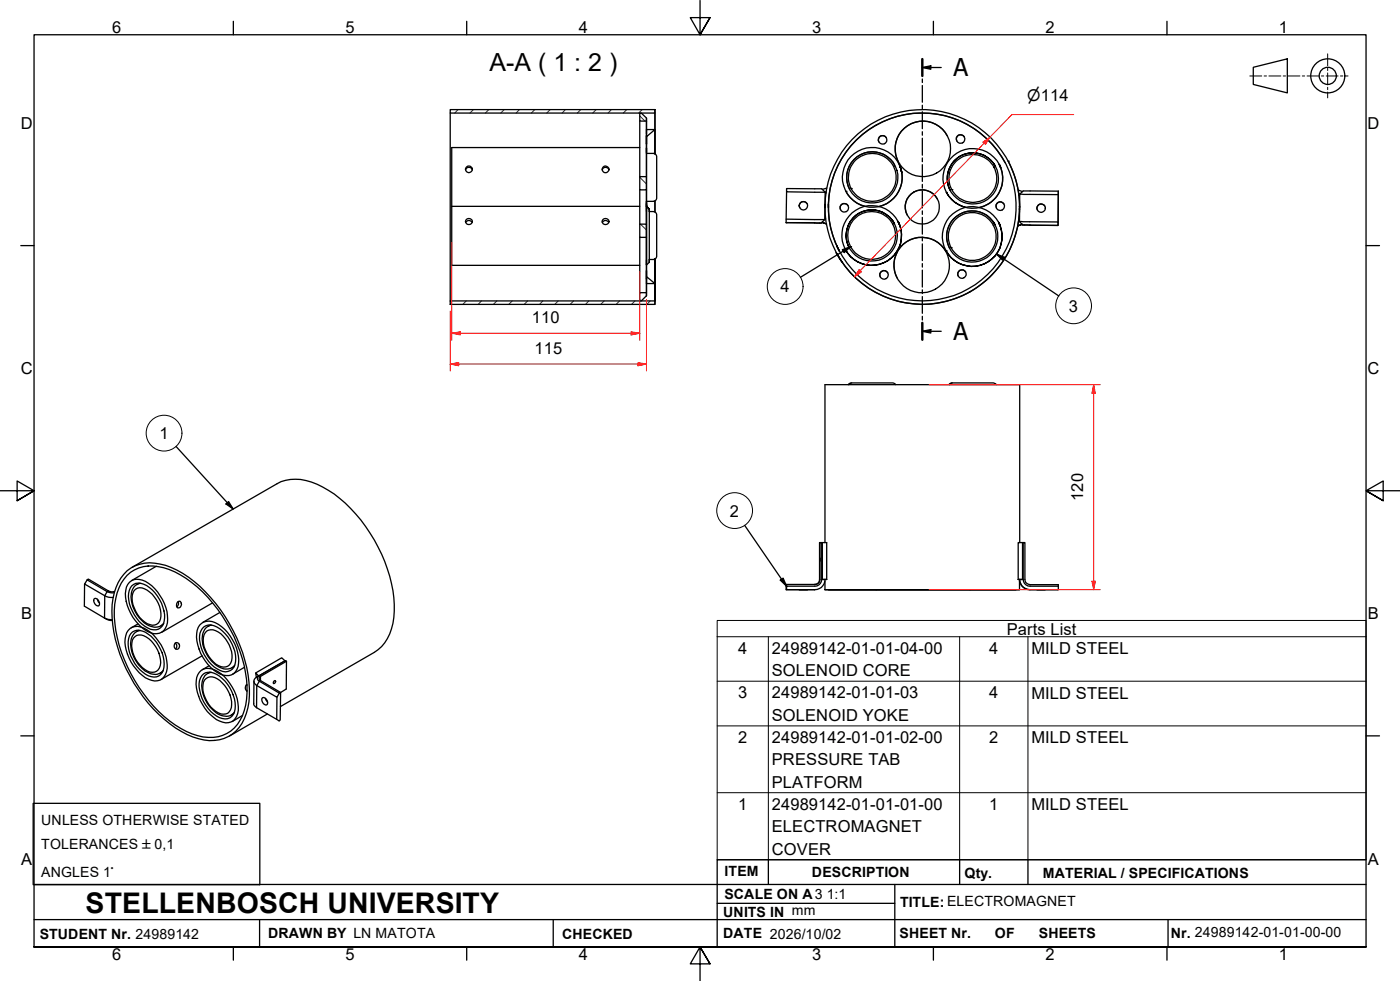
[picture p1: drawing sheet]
<svg xmlns="http://www.w3.org/2000/svg" width="410mm" height="287mm" viewBox="0 0 410 287" stroke-linecap="round" stroke-linejoin="round" font-family="sans-serif">
<!-- layer: Hatch -->
<g fill="none" stroke="#1e1e47" stroke-width=".29">
<path d="M134.1 32.1l-.9 1M138.6 32.1l-1 1M143.1 32.1l-1 1M147.6 32.1l-1 1M152.1 32.1l-1 1M156.6 32.1l-1 1M161.1 32.1l-1 1M165.5 32.1l-.9 1M170.1 32.1l-1.1 1M174.6 32.1l-1.1 1M179 32.1l-.9 1M183.5 32.1l-1 1"/>
<path d="M187.3 33.9l1.5 1.5M188 32.1l-1 1M191.8 32.8l-.3 .3M187.3 51.9l2 2M187.5 65.6l1.8 1.7M132 88.1l-.2 .2M136.5 88.1l-1 1M141 88.1l-1 1M145.5 88.1l-1 1M150 88.1l-1 1M154.5 88.1l-1 1M158.9 88.1l-.9 1"/>
<path d="M163.4 88.1l-1 1M168 88.1l-1.1 1M172.4 88.1l-1 1M176.9 88.1l-1 1M181.4 88.1l-1 1M185.9 88.1l-1 1M187.3 87.8l.3 .3M190.4 88.1l-1 1"/>
</g>
<!-- layer: Visible Edges(ISO) -->
<g fill="none" stroke="#000" stroke-width=".38">
<path d="M131.8 32.1h60v1h-60zM131.8 33.1v55M187.3 33.1h.5l1.5 1.5v.8h-2zM187.3 35.4v16.3M189.3 35.4v16.3M189.3 39.7v2.5zM189.3 34.6v4.6M189.3 37.9h2.5l-2.5 2.1zM191.8 32.1v12.9v-11.9M191.8 37.9l-.1 7.1M277.4 39.8a8.1 8.1 0 0 0-11-3.4 8.1 8.1 0 0 0-3.4 11M136.3 49.7a1.02 1.02 0 0 1 1-.7 1.02 1.02 0 0 1 1 .7"/>
<path d="M176.3 49.7a1.02 1.02 0 0 1 1-.7 1.02 1.02 0 0 1 1 .7M187.3 51.7h2v3.9h-2zM187.3 55.6v10M187.3 43.2h-55v34.5h55M189.3 55.6v10M189.3 59.6v.8zM189.3 58.9v1.5M189.3 44.7v-1.4v17.2M189.3 40v4.9h2a1.41 1.41 0 0 1 1 1.9v10.6a1.27 1.27 0 0 1-1 1.5h-2M191.8 58.8v3.3M230.3 55.2l10.3 .1 1 1-11.3-.2zM230.3 56.1l-.1 8"/>
<path d="M236.3 59.6a1.22 1.22 0 0 0-1.6-.5 1.22 1.22 0 0 0-.5 1.7M241.6 59.8v.3zM241.6 56.3v3.8M241.6 56.3l.2 .2M242.1 55.1l-1.3 .3M242.6 59.8v1zM247.7 56a8.5 8.5 0 0 0 5.5 4.4M259.5 40.3a1.26 1.26 0 0 0-1.7-.5 1.26 1.26 0 0 0-.5 1.7M262 48.4a7.5 7.5 0 0 0-10.1-3.1 7.5 7.5 0 0 0-3.1 10.1M263.1 47.8a8.8 8.8 0 0 1-5.7 12.7M263.5 48.6l.5 2zM274.4 58.2a5 5 0 0 0-6.7-2 5 5 0 0 0-2.1 6.7"/>
<path d="M277.1 56.3a8.8 8.8 0 0 1 7.5-12.9 8.8 8.8 0 0 1 8.1 12.5 8.8 8.8 0 0 1-14.9 1.5l-.7-1.1a8.8 8.8 0 0 0 5.6 4.4M282.4 40.1a1.26 1.26 0 0 0-1.7-.5 1.26 1.26 0 0 0-.5 1.7M291.5 48.7l-.5-.9a7.5 7.5 0 0 1-4.1 11.7 7.5 7.5 0 0 1-9.5-7.9 7.5 7.5 0 0 1 10.6-6.2 8.1 8.1 0 0 1 3.5 3.3 7.5 7.5 0 0 0-10.2-3.1 7.5 7.5 0 0 0-3 10.2M292.6 48.1l.4 .9zM292.6 48.1a8.7 8.7 0 0 1-5.8 12.6M294 59.8a1.25 1.25 0 0 0-1.7-.6 1.25 1.25 0 0 0-.5 1.7M294.3 47.6a27.5 27.5 0 0 0-37.2-11.3 27.5 27.5 0 0 0-11.4 37.2M295.2 47.2a30.3 30.3 0 0 1 2.9 8.4M298.6 56.8l-.1 8 11.3 .2v1l-8.3-.1M299.4 56.1l-1.3-.5 .2 1.5 .3-.3-.3 .3 .3 3.5M309.9 56v1l-11.3-.2M309.9 56l-10.3-.1-1 .9"/>
<path d="M309.9 56l-.1 10-8.3-.1M309.9 57l-.1 8M136.3 65.1a1.08 1.08 0 0 1 1.9 0M176.3 65.1a1.08 1.08 0 0 1 1.9 0M187.3 65.6h2v3.9h-2zM187.3 69.5v16.2M189.3 69.5v16.2M189.3 79.2v2.5zM189.3 60.5v17v-1.4M189.3 60.5v1.4M189.3 77.5v3.5M189.3 60.5v17"/>
<path d="M189.3 60.4l.8 .8-.8-.7M190.1 61.2h.1M190.1 61.2v.7h1.2a1.71 1.71 0 0 1 1 2.2v10.3a1.35 1.35 0 0 1-1 1.6h-1.2v.8zM190.1 76.8l-.8 .7M191.7 75.8l.1 7.2M238.5 65.2l2 .1M241.6 60.4l-.1 3.9-11.3-.2v1.1h8.3M241.6 60.4v.4zM241.7 64l-1 1.1 1.3 .4-1.3-.4-.2 .2M244.9 74l.3 .6-.3-.6M245 71.8l.7 1.7zM245.2 74.6l1.4 2.1z"/>
<path d="M248.3 60.2a1.26 1.26 0 0 0-1.7-.5 1.26 1.26 0 0 0-.5 1.7M260 79.9a1.25 1.25 0 0 0-1.7-.5 1.25 1.25 0 0 0-.6 1.6M261.9 65.4l-.6-.9a7.5 7.5 0 0 1-4.8 11.8 7.5 7.5 0 0 1-8.4-9.6 7.5 7.5 0 0 1 12.3-3.2l1.5 1.9a7.5 7.5 0 0 0-10.2-3.1 7.5 7.5 0 0 0-3.1 10.2M263 64.8l.4 .9zM263 64.8a8.7 8.7 0 0 1-3.7 11.9 8.7 8.7 0 0 1-11.8-3.7 8.7 8.7 0 0 0 14.7 1.2 8.7 8.7 0 0 0-5-13.8 8.7 8.7 0 0 0-10.6 10.2l.9 2.4M277.1 73.7a8.1 8.1 0 0 0-11.1-3.3 8.1 8.1 0 0 0-3.3 11M282.8 79.6a1.25 1.25 0 0 0-1.7-.5 1.25 1.25 0 0 0-.6 1.7M291.3 65.7a7.5 7.5 0 0 0-10.1-3.1 7.5 7.5 0 0 0-3.1 10.1M292.4 65.1l.4 1-.4-1a8.7 8.7 0 0 1-3.6 11.8 8.7 8.7 0 0 1-11.8-3.5 8.7 8.7 0 0 0 14.6 1.1 8.7 8.7 0 0 0-4.9-13.8 8.7 8.7 0 0 0-10.6 10.2l.9 2.5M292.4 65.1l.4 1zM298.5 61v.4M298.5 60.3v.5z"/>
<path d="M298.5 61.2l-.2 3.4M299.3 65.7l-1.3 .4 1.3-.4-1-1.1a28.5 28.5 0 0 1-23.3 24.1 28.5 28.5 0 0 1-30.1-14.7M299.3 65.7l.2 .2M299.5 65.9h2M305.9 60.3a1.22 1.22 0 0 0-1.6-.5 1.22 1.22 0 0 0-.5 1.7M131.8 88.1h60v1h-60zM187.3 85.7h2v.9l-1.5 1.5h-.5zM189.3 81.8v4.8M189.3 81l2.5 2h-2.5zM191.8 88.1v-12.3v13.3M248.5 112.6a2.95 2.95 0 0 1 2.8-.5h9.4a1.53 1.53 0 0 1 1.6 .5M249.4 112.1l-1.1 .5"/>
<path d="M278 112.6l.2-.3a14.3 14.3 0 0 1 5.3-.2h2a20.6 20.6 0 0 1 6 .2l.2 .3M278.8 112.1l-1 .5M240.1 158.8l-.1 10.8a1.37 1.37 0 0 1-1.5 1.5M240.6 158.8h-.5v10.8a1.38 1.38 0 0 1-1.5 1.5h-8.3M240.8 158.8h-.2v10.8a2 2 0 0 1-2 2h-8.3v1h8.3a2.98 2.98 0 0 0 3-3M240.8 158.8h1.3v10.8M240.8 158.8v10.8M241.6 158.8v-46.2h57v46.2M299.4 158.8h.2v10.8a2 2 0 0 0 2 2h8.3M299.6 158.8h.5v10.8a1.46 1.46 0 0 0 1.5 1.5h8.3v.5M24.8 171l-.1 6.4 5.9 3.5M25.5 169.7l-.7 1.3 6.4 3.6 1.9 .3"/>
<path d="M25.5 169.7l5.9 3.5 .9 .3h1.2M25.5 169.7l.3-.2 5.9 3.5 .9 .2 .9-.1M27.7 175.2a1.43 1.43 0 0 1 1.2 2.2 1.46 1.46 0 0 1-1.2-2.2zM28.5 175.4l.6 1.1M37.2 168.4a10.6 10.6 0 0 1 10.7-2.2 32.9 32.9 0 0 1 17.2 14.1 38.9 38.9 0 0 1 7.1 24.4 12.4 12.4 0 0 1-5.8 10 13.1 13.1 0 0 1-11.8-.6 40.2 40.2 0 0 1-18.2-21 32.1 32.1 0 0 1-2.5-18 13.6 13.6 0 0 1 3.3-6.7zM37.2 167.1a11.6 11.6 0 0 1 11.3-1.6 34.5 34.5 0 0 1 16.1 13 41.3 41.3 0 0 1 8.3 26.9 12.3 12.3 0 0 1-7.3 10.8 15 15 0 0 1-12.5-2.1 44.1 44.1 0 0 1-19.3-27 25.1 25.1 0 0 1 .8-16.6l.8-1.3zM37.9 170.4a4.2 4.2 0 0 1 5.6 .4 12.5 12.5 0 0 1 5.3 12.4 3.6 3.6 0 0 1-5.6 1.7 13.2 13.2 0 0 1-6.4-12.1l.2-1zM38.5 171.5a3.8 3.8 0 0 1 5.3 .5 11 11 0 0 1 4.3 9.8 2.97 2.97 0 0 1-4.8 2 11.3 11.3 0 0 1-5.6-10.1zM38.7 166.1l42.4-24.5a13 13 0 0 1 11.7 .1 37.9 37.9 0 0 1 16.8 16.4 37.7 37.7 0 0 1 5.5 24.3 12.7 12.7 0 0 1-5.5 8.6l-27.5 15.8M40.8 170.7a4.5 4.5 0 0 0-2.2 5.7 9.1 9.1 0 0 0 6.5 7.2l1.6-.2 1.1-.6M45.8 165.7l-7.3 4.2M51.9 176.3a.7 .7 0 0 1 1-.2 .7 .7 0 0 1 .2 .9 .99 .99 0 0 1-1.1 .9l-.3-.5z"/>
<path d="M52.1 176.1l.2 .8-.5 .7M62.2 176.5l-14.9 8.6M64.4 179.3l-5 2.9M230.2 172.6h.1M230.3 171.6l-.1-.5v1.5h8.4M234 172.6h2.5zM240 163.3v1zM240.8 169.6h1.3zM241.6 172.6h56.9zM241.6 170.1v2.5M242.6 172.6h54.9zM298.1 169.6h1.3z"/>
<path d="M298.1 169.6v-10.8h1.3v10.8M298.5 170.1a3.1 3.1 0 0 0 3 2.5h8.4M298.5 169.6v3M298.6 169.6a2.98 2.98 0 0 0 3 3h8.3v-1M303.6 172.6h2.5zM30.6 180.9l2.2 .5M30.6 180.9l1.1 .6 1.2 .1M37.5 184.5a3.8 3.8 0 0 1 5.5-.1 12.9 12.9 0 0 1 5.8 12.2 3.4 3.4 0 0 1-5.3 2.2 13.2 13.2 0 0 1-6.9-11.8l.5-1.8zM38.8 185a4 4 0 0 1 4.6 .6 11 11 0 0 1 4.4 10.6 2.92 2.92 0 0 1-4.4 1.6 11.3 11.3 0 0 1-5.7-10.8l.2-.9zM40.4 182.6l-2 1.2M40.6 184.5a4.6 4.6 0 0 0-2.1 5.8 8.9 8.9 0 0 0 6.5 7.1h1l1.6-.8M51.3 188.2a1.1 1.1 0 0 1 .1 1.7"/>
<path d="M51.4 188.2a.94 .94 0 0 1 1.2 .8 .94 .94 0 0 1-1.1 1 1.13 1.13 0 0 1-.1-1.8zM58.4 196.8a3.8 3.8 0 0 1 5.4-.2 12.9 12.9 0 0 1 5.8 12.3 3.5 3.5 0 0 1-5.3 2.2 13 13 0 0 1-6.7-12.8zM58.5 183a4 4 0 0 1 5.4-.2 13 13 0 0 1 5.8 12.3 3.5 3.5 0 0 1-5.2 2.2 13 13 0 0 1-6.8-12.8zM59.1 197.8a3.5 3.5 0 0 1 5.1 .1 11 11 0 0 1 4.4 10.5 2.92 2.92 0 0 1-4.3 1.7 11 11 0 0 1-5.9-10.9zM59.2 192l-12 6.9M59.2 184a3.2 3.2 0 0 1 4.3-.5 11 11 0 0 1 5.3 11.1 3.2 3.2 0 0 1-5.2 1.2 11.1 11.1 0 0 1-5.1-10.4zM61.2 194.9l-2 1.1M61.5 196.7a4.6 4.6 0 0 0-2.2 5.8 9.3 9.3 0 0 0 6 7.1h1.6l1.6-.7M61.6 183a4.6 4.6 0 0 0-2.2 5.7 9.4 9.4 0 0 0 6.6 7.1l1.5-.1 1.1-.6M71.6 195.3l-3.5 2.1M74.4 199.4l-.1 6.5a1.4 1.4 0 0 0 .8 1.3l6.6 3.8 .3-.2 .2-8.1-.4 .2M74.9 197l.9 .9-.7 .4z"/>
<path d="M74.9 197l7.6-4.5 .9 .9-7.6 4.5M75.2 198.2a1.33 1.33 0 0 0-.9 1.2 1.33 1.33 0 0 0 .9 1.3l5.9 3.4 .7-1.2M80.3 199.3h.3v.4l-.5 .4zM83.6 193.4l-7.7 4.4a.87 .87 0 0 0-.5 .8 .87 .87 0 0 0 .5 .8l5.9 3.5M83.6 193.4l.3 .2-7.6 4.4a.65 .65 0 0 0-.4 .6 .65 .65 0 0 0 .4 .6l5.9 3.5 1.6-1 .1-8.1M83.6 193.4h-.2M71 209.4l-3 1.8M72.1 200.5l.2 .1M72.3 200.4a1.15 1.15 0 0 0 0 1.9M72.3 202.1l-.1 .2M76.9 204.2a1.4 1.4 0 0 1 1.2 2.1 1.4 1.4 0 0 1-1.2-2.1zM77.7 204.4l.7 1.1"/>
<path d="M78.2 205l-.2 .1M78.3 209l-11.1 6.5M81.1 204.1l-.1 6.5"/>
<circle cx="137.3" cy="49.6" r=".98"/>
<circle cx="177.3" cy="49.6" r=".99"/>
<circle cx="255.4" cy="51.9" r="7.5"/>
<circle cx="255.4" cy="51.9" r="7"/>
<circle cx="255.4" cy="51.9" r="8.7"/>
<circle cx="258.4" cy="40.9" r="1.27"/>
<circle cx="270.2" cy="43.6" r="8.1"/>
<circle cx="281.3" cy="40.7" r="1.24"/>
<circle cx="284.8" cy="52.2" r="7"/>
<circle cx="137.3" cy="64.8" r=".96"/>
<circle cx="177.3" cy="64.8" r=".96"/>
<circle cx="235.2" cy="60.2" r="1.24"/>
<circle cx="247.2" cy="60.8" r="1.25"/>
<circle cx="255.2" cy="68.9" r="7"/>
<circle cx="269.9" cy="77.6" r="8.1"/>
<circle cx="270" cy="60.6" r="27.5"/>
<circle cx="270" cy="60.6" r="5"/>
<circle cx="270.1" cy="60.6" r="28.5"/>
<circle cx="284.7" cy="69.2" r="7.5"/>
<circle cx="284.7" cy="69.2" r="7"/>
<circle cx="292.9" cy="60.3" r="1.24"/>
<circle cx="304.8" cy="60.9" r="1.22"/>
<circle cx="258.9" cy="80.5" r="1.25"/>
<circle cx="281.6" cy="80.2" r="1.25"/>
</g>
<g fill="#000">
<circle cx="241.6" cy="56.3" r=".19"/>
<circle cx="247.7" cy="56" r=".19"/>
<circle cx="249.2" cy="55.2" r=".19"/>
<circle cx="261.6" cy="48.7" r=".19"/>
<circle cx="263.1" cy="47.8" r=".19"/>
<circle cx="277.1" cy="56.3" r=".19"/>
<circle cx="278.7" cy="55.5" r=".19"/>
<circle cx="292.6" cy="48.1" r=".19"/>
<circle cx="295.2" cy="47.2" r=".19"/>
<circle cx="189.3" cy="60.4" r=".19"/>
<circle cx="230.2" cy="65.2" r=".19"/>
<circle cx="244.9" cy="74" r=".19"/>
<circle cx="247.5" cy="73" r=".19"/>
<circle cx="249" cy="72.2" r=".19"/>
<circle cx="263" cy="64.8" r=".19"/>
<circle cx="277" cy="73.4" r=".19"/>
<circle cx="278.5" cy="72.5" r=".19"/>
<circle cx="290.8" cy="65.9" r=".19"/>
<circle cx="292.4" cy="65.1" r=".19"/>
<circle cx="301.5" cy="65.9" r=".19"/>
</g>
<!-- layer: Visible Tangent Edges(ISO) -->
<g fill="none" stroke="#000" stroke-width=".38">
<path d="M31.7 173l-.3 .2-.7 1.2-.1 6.5M39.2 172.9a2.64 2.64 0 0 1 3.9-.2 8.3 8.3 0 0 1 3.6 9.2 2.54 2.54 0 0 1-3.6 .7 8.8 8.8 0 0 1-4.2-9zM41.1 170.8l-1 .3M39.5 186.4a3.1 3.1 0 0 1 4.1 .6 9.1 9.1 0 0 1 3.3 7.8 2.59 2.59 0 0 1-1.9 2 2.59 2.59 0 0 1-2.6-.8 8.7 8.7 0 0 1-3.7-8.5zM41 184.5l-1 .4M47.8 196.2l-.8 .8M47.9 182.4l-.8 .8M59.9 199.1a2.63 2.63 0 0 1 3.7-.4 9.2 9.2 0 0 1 4.2 8.4 2.37 2.37 0 0 1-3.9 1.6 8.8 8.8 0 0 1-4.3-9zM60.5 184.7a3.4 3.4 0 0 1 4.1 .8 9 9 0 0 1 3.2 7.9 2.42 2.42 0 0 1-3.9 1.4 8.8 8.8 0 0 1-4.1-9zM61.8 196.8l-1 .3M62 183l-1 .3M68.7 194.7l-.8 .8"/>
<path d="M75.2 198.2l.7-.4 .4 .2v1.2l-1.1 1.5-.1 6.5M68.6 208.5l-.8 .7"/>
</g>
<!-- layer: Section View Lines(ISO) -->
<g fill="none" stroke="#000" stroke-width=".38">
<path d="M270.1 19.8l2.4-.5v1zM270.1 17.3v4.9M270.1 19.8h5.5M270.1 23.1v1M270.1 25v4.9M270.1 30.8v1.1M270.1 32.7v5M270.1 38.6v1M270.1 40.5v4.9M270.1 46.2v1.1M270.1 48.2v4.9M270.1 54v1.1"/>
<path d="M270.1 55.9v4.9M270.1 61.7v1.1M270.1 63.6v4.9M270.1 69.4v1.1M270.1 71.4v4.9M270.1 77.2v1M270.1 79.1v4.9M270.1 97l2.4-.5v1zM270.1 84.9v1M270.1 86.8v4.9M270.1 92.6v1.1M270.1 94.5v5"/>
<path d="M270.1 97h5.5"/>
</g>
<path d="M270.1 17.3v4.9M270.1 94.5v5" fill="none" stroke="#000" stroke-width=".7"/>
<path d="M270.1 19.8l2.4-.5v1zM270.1 97l2.4-.5v1z" fill="#000"/>
<!-- layer: Symbols(ISO) -->
<path d="M210 186.4v-4.8h190v4.8M210 186.4v65.3h190v-65.3M210 186.4h190M210 199.4h190M225 186.4v65.3M281 186.4v65.3M301 186.4v65.3M210 212.5h190M210 232h190" fill="none" stroke="#000" stroke-width=".29"/>
<!-- layer: Border_0 -->
<g fill="none" stroke="#000" stroke-width=".38">
<path d="M68.3 6.2v4M136.7 6.2v4M205 .1v10.1l-2.9-5h5.8l-2.9 5 2.9-5M273.3 6.2v4M341.7 6.2v4M6.1 71.9h3.9M400 71.9h3.9M0 143.7h10l-5-2.9v5.8l5-2.9-5 2.9M410 143.7h-10l5-2.9v5.8l-5-2.9 5 2.9M6.1 215.4h3.9M400 215.4h3.9M10 277.2v-267h390v267h-390h390"/>
<path d="M68.3 277.2v3.9M136.7 277.2v3.9M273.3 277.2v3.9M341.7 277.2v3.9M207.9 282.1l-2.9-4.9 2.9 4.9h-5.8l2.9-4.9v10"/>
</g>
<!-- layer: Sketch Geometry(ISO) -->
<g fill="none" stroke="#000" stroke-width=".38">
<path d="M367 19.7l9.9-2.5v10l-9.9-2.5zM132.3 60.4h55M9.7 235.2h66.4v23.8h-66.4zM10 258.9h390M225 251.7v7.2M262 258.9v18.3M281 251.7v7.2M301 251.7v7.2M400 251.7h-190v25.5M10 277.2h390M10 269.2h390M76 269.2v8"/>
<path d="M162 269.2v8M210 264.4h52M342 269.2v8"/>
<circle cx="388.8" cy="22.2" r="5"/>
<circle cx="388.8" cy="22.2" r="2.51"/>
</g>
<g fill="none" stroke="#000" stroke-width=".29">
<path d="M388.7 15.8v3.5M388.7 20v.7M366 22.2h3.4M370.1 22.2h.7M371.5 22.2h3.5M375.7 22.2h.7M377.1 22.2h3.5M381.3 22.2h.7M382.7 22.2h3.5M386.9 22.2h.7M388.3 22.2h3.5M388.7 21.4v3.4"/>
<path d="M388.7 25.5v.7M388.7 26.9v1.8M392.5 22.2h.7M393.9 22.2h.8"/>
</g>
<!-- layer: Dimensions(ISO) -->
<path d="M132.3 97.6h2.5" fill="none" stroke="#f00" stroke-width=".29"/>
<path d="M132.3 97.6l2.5-.5v1z" fill="#f00"/>
<path d="M132.3 97.6l2.5-.5v1zM184.8 97.6h2.5" fill="none" stroke="#f00" stroke-width=".29"/>
<path d="M184.8 97.1l2.5 .5-2.5 .5z" fill="#f00"/>
<path d="M132.3 70.9v28.7M187.3 79.6v20M134.8 97.6h50M184.8 97.1l2.5 .5-2.5 .5zM131.8 106.6h2.5" fill="none" stroke="#f00" stroke-width=".29"/>
<path d="M131.8 106.6l2.5-.5v1z" fill="#f00"/>
<path d="M131.8 106.6l2.5-.5v1zM186.8 106.6h2.5" fill="none" stroke="#f00" stroke-width=".29"/>
<path d="M186.8 106.1l2.5 .5-2.5 .5z" fill="#f00"/>
<path d="M289.9 40.1l-1.7 1.8M131.8 91.1v17.5M189.3 87.7v20.9M134.3 106.6h52.5M186.8 106.1l2.5 .5-2.5 .5z" fill="none" stroke="#f00" stroke-width=".29"/>
<path d="M287.8 41.6l2.1-1.5-1.4 2.2z" fill="#f00"/>
<path d="M287.8 41.6l2.1-1.5-1.4 2.2zM251.9 79.2l-1.7 1.8" fill="none" stroke="#f00" stroke-width=".29"/>
<path d="M251.6 78.9l.7 .7-2.1 1.4z" fill="#f00"/>
<path d="M314.4 33.5h-18.1l-6.4 6.6M288.2 41.9l-36.3 37.3M251.6 78.9l.7 .7-2.1 1.4zM320.2 112.6v2.5" fill="none" stroke="#f00" stroke-width=".29"/>
<path d="M320.2 112.6l.5 2.5h-1z" fill="#f00"/>
<path d="M320.2 112.6l.5 2.5h-1zM320.2 170.1v2.5" fill="none" stroke="#f00" stroke-width=".29"/>
<path d="M319.7 170.1h1l-.5 2.5z" fill="#f00"/>
<path d="M272 112.6h50.2M320.2 115.1v55M272 172.6h50.2M319.7 170.1h1l-.5 2.5z" fill="none" stroke="#f00" stroke-width=".29"/>
<!-- layer: Symbols(ISO) -->
<path d="M246.6 73.1l2.4-.9-1.8 1.7zM249 72.2l-14.6 9M291.8 74.4l2.3 .9-.5 .9zM291.8 74.4l18.2 12.2M51.6 130.7l16.7 18.3M66.2 147.5l.7-.7 1.4 2.2zM218.1 153.8l12.2 17.8M228.5 169.8l.8-.6 1 2.4z" fill="none" stroke="#000" stroke-width=".38"/>
<path d="M246.6 73.1l2.4-.9-1.8 1.7zM291.8 74.4l2.3 .9-.5 .9zM66.2 147.5l.7-.7 1.4 2.2zM228.5 169.8l.8-.6 1 2.4z" fill="#000"/>
<g fill="none" stroke="#000" stroke-width=".29">
<circle cx="229.9" cy="83.9" r="5.2"/>
<circle cx="314.4" cy="89.5" r="5.2"/>
<circle cx="48" cy="126.8" r="5.2"/>
<circle cx="215.1" cy="149.5" r="5.2"/>
</g>
<text font-size="8.3" x="25.1" y="267.2">STELLENBOSCH UNIVERSITY</text>
<text font-size="7.3" x="143.3" y="20.8">A-A ( 1 : 2 )</text>
<g font-size="7.2">
<text x="279.1" y="22.4">A</text>
<text x="279.1" y="99.6">A</text>
</g>
<g font-size="4.8">
<text x="32.8" y="9.7">6</text>
<text x="101.2" y="9.7">5</text>
<text x="169.5" y="9.7">4</text>
<text x="237.8" y="9.7">3</text>
<text x="306.1" y="9.7">2</text>
<text x="374.5" y="9.7">1</text>
<text x="6.1" y="37.8">D</text>
<text x="400.4" y="37.8">D</text>
<text x="228.5" y="85.6">4</text>
<text x="155.7" y="94.5">110</text>
<text x="313" y="91.3">3</text>
<text x="156.5" y="103.5">115</text>
<text x="6.1" y="109.6">C</text>
<text x="400.4" y="109.6">C</text>
<text x="46.7" y="128.6">1</text>
<text x="317.1" y="146.7" transform="rotate(-90 317.1 146.7)">120</text>
<text x="213.7" y="151.2">2</text>
<text x="6.2" y="181.3">B</text>
<text x="294.8" y="185.8">Parts List</text>
<text x="400.5" y="181.3">B</text>
<text x="216.2" y="191.4">4</text>
<text x="226" y="191.4">24989142-01-01-04-00</text>
<text x="289.6" y="191.4">4</text>
<text x="302" y="191.4">MILD STEEL</text>
<text x="226" y="197.9">SOLENOID CORE</text>
<text x="216.2" y="204.4">3</text>
<text x="226" y="204.4">24989142-01-01-03</text>
<text x="289.6" y="204.4">4</text>
<text x="302" y="204.5">MILD STEEL</text>
<text x="226" y="211">SOLENOID YOKE</text>
<text x="216.2" y="217.5">2</text>
<text x="226" y="217.5">24989142-01-01-02-00</text>
<text x="289.6" y="217.5">2</text>
<text x="302" y="217.5">MILD STEEL</text>
<text x="226" y="224">PRESSURE TAB</text>
<text x="226" y="230.6">PLATFORM</text>
<text x="216.2" y="237.1">1</text>
<text x="226" y="237.1">24989142-01-01-01-00</text>
<text x="289.6" y="237.1">1</text>
<text x="302" y="237.1">MILD STEEL</text>
<text x="226" y="243.6">ELECTROMAGNET</text>
<text x="226" y="250.1">COVER</text>
<text x="6.2" y="253.1">A</text>
<text x="400.5" y="253.1">A</text>
<text x="32.8" y="281.1">6</text>
<text x="101.2" y="281.1">5</text>
<text x="169.5" y="281.1">4</text>
<text x="237.8" y="281.1">3</text>
<text x="306.1" y="281.1">2</text>
<text x="374.5" y="281.1">1</text>
</g>
<text font-size="4.6" x="300.8" y="29.7">⌀114</text>
<g font-size="4.1">
<text x="12.1" y="241.6">UNLESS OTHERWISE STATED</text>
<text x="12.1" y="248.5">TOLERANCES ±0,1</text>
<text x="12.1" y="256.7">ANGLES 1°</text>
<text x="212.2" y="256.5">ITEM</text>
<text x="237.7" y="256.7">DESCRIPTION</text>
<text x="282.4" y="256.9">Qty.</text>
<text x="305.4" y="256.9">MATERIAL / SPECIFICATIONS</text>
<text x="212.1" y="263">SCALE ON A3</text>
<text x="242.1" y="263.3">1:1</text>
<text x="211.8" y="268.4">UNITS IN mm</text>
<text x="263.5" y="265.6">TITLE: ELECTROMAGNET</text>
<text x="11.6" y="274.8">STUDENT Nr. 24989142</text>
<text x="78.5" y="274.6">DRAWN BY LN MATOTA</text>
<text x="164.6" y="274.8">CHECKED</text>
<text x="211.8" y="274.6">DATE 2026/10/02</text>
<text x="263.4" y="274.6">SHEET Nr.</text>
<text x="291.3" y="274.6">OF</text>
<text x="304.2" y="274.6">SHEETS</text>
<text x="342.8" y="274.5">Nr. 24989142-01-01-00-00</text>
</g>
</svg>
